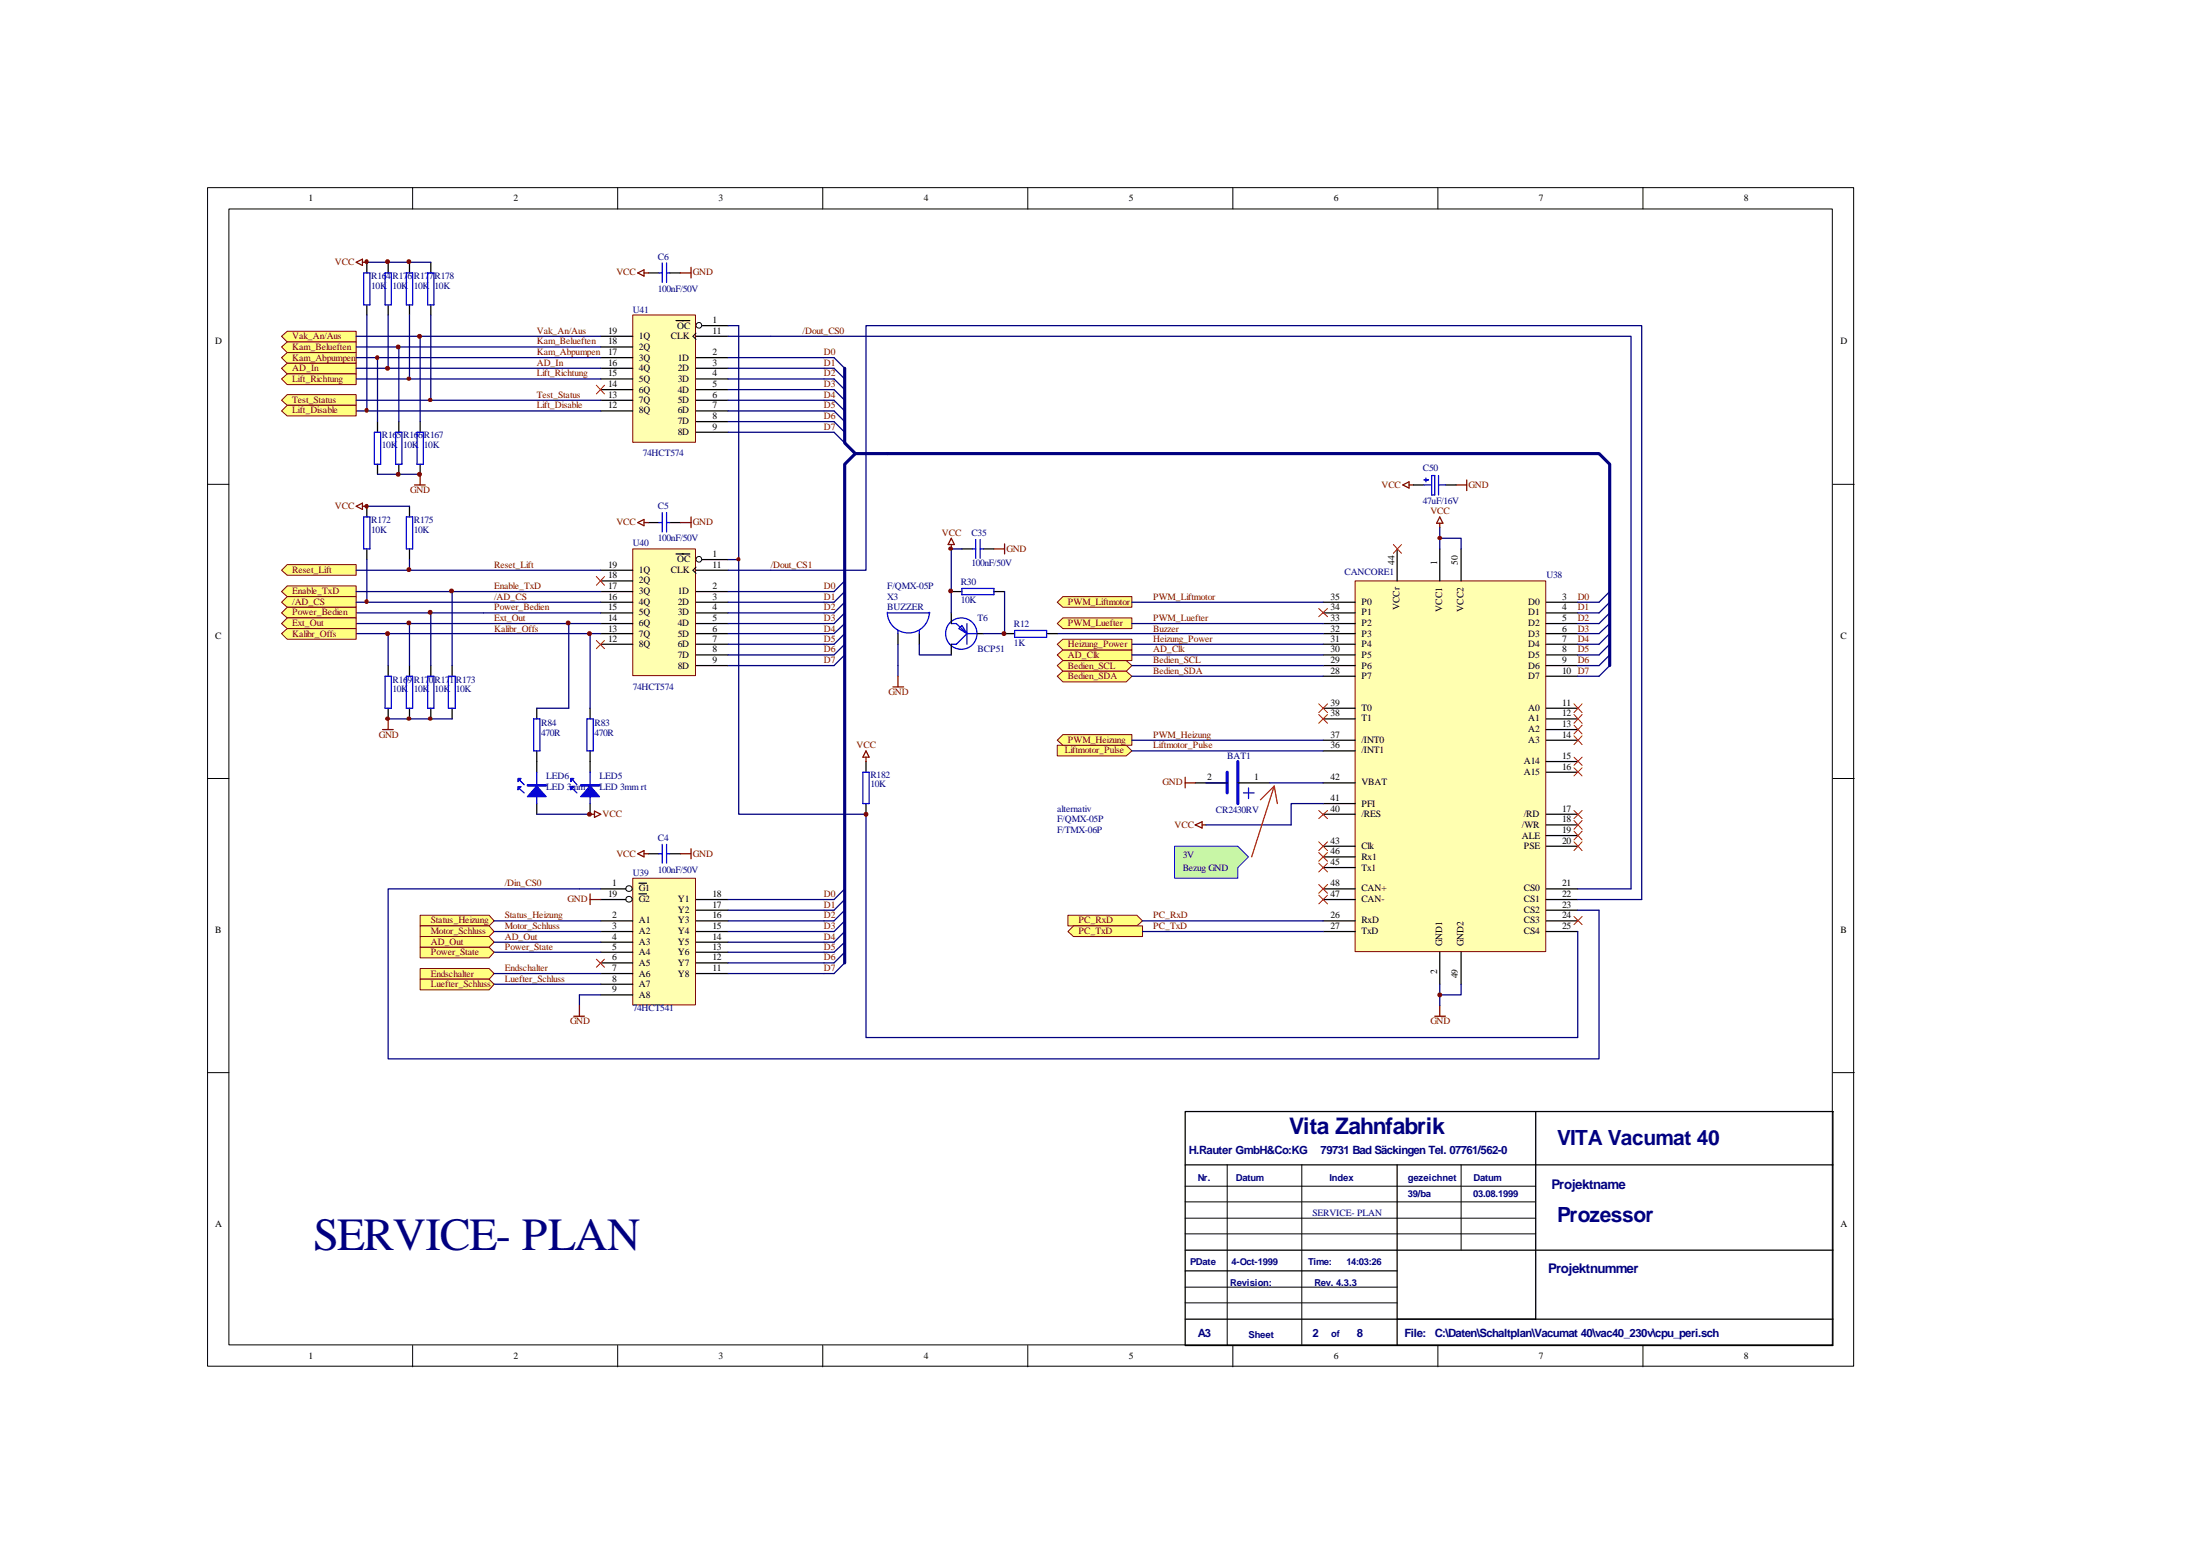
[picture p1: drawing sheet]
<svg xmlns="http://www.w3.org/2000/svg" width="297mm" height="210mm" viewBox="0 0 297 210" stroke-linecap="round" stroke-linejoin="round" font-family="sans-serif">
<g fill="none" stroke="#000" stroke-width=".14">
<path d="M28 25.3h222.3v159.1h-222.3zM30.9 28.2h216.5v153.3h-216.5zM55.7 25.3v2.9M83.4 25.3v2.9M111.1 25.3v2.9M138.8 25.3v2.9M166.5 25.3v2.9M194.1 25.3v2.9M221.8 25.3v2.9M28 65.4h2.9M247.5 65.4h2.9M28 105.1h2.9"/>
<path d="M247.5 105.1h2.9M28 144.8h2.9M165.7 157.2v24.4M175.8 157.2v24.4M197.3 157.2v11.6M247.5 144.8h2.9M160 175.9h28.6M160 173.8h28.6M160 166.6h47.3M160 164.4h47.3M160 162.2h47.3M160 160.1h47.3"/>
<path d="M55.7 181.6v2.9M83.4 181.6v2.9M111.1 181.6v2.9M138.8 181.6v2.9M166.5 181.6v2.9M194.1 181.6v2.9M221.8 181.6v2.9"/>
</g>
<path d="M160 150h87.5v31.6h-87.5zM160 157.2h87.5M188.6 157.2v24.4M207.3 150v28.1M160 178.1h87.5M160 171.5h28.6M160 168.8h87.5" fill="none" stroke="#000" stroke-width=".17"/>
<path d="M183 78.5h25.7v50h-25.7z" fill="#ffffb0"/>
<path d="M183 78.4h25.7v50.1h-25.7z" fill="none" stroke="#800000" stroke-width=".14"/>
<g fill="none" stroke="#000" stroke-width=".17">
<path d="M188.6 74.1v4.3M194.4 74.1v4.3M197.3 74.1v4.3M178.6 81.3h4.4M178.6 82.7h4.4M178.6 84.2h4.4M178.6 85.5h4.4M178.6 87h4.4M178.6 88.4h4.4M178.6 89.8h4.4M178.6 91.3h4.4M178.6 95.6h4.4"/>
<path d="M178.6 97h4.4M178.6 99.9h4.4M208.8 81.3h4.2M208.8 82.7h4.2M208.8 84.2h4.2M208.8 85.5h4.2M208.8 87h4.2M208.8 88.4h4.2M208.8 89.8h4.2M208.8 91.3h4.2M208.8 95.6h4.2M208.8 97h4.2"/>
<path d="M208.8 98.5h4.2M208.8 99.9h4.2M178.6 109.9h4.4M178.6 114.2h4.4M178.6 120h4.4M178.6 101.4h4.4M178.6 105.7h4.4M178.6 108.5h4.4M178.6 117.1h4.4M178.6 115.7h4.4M208.8 102.8h4.2M208.8 104.2h4.2"/>
<path d="M208.8 109.9h4.2M208.8 111.4h4.2M208.8 112.8h4.2M208.8 114.2h4.2M208.8 120h4.2M178.6 121.4h4.4M178.6 124.3h4.4M178.6 125.7h4.4M194.4 128.5v4.4M197.3 128.5v4.4M208.8 121.4h4.2M208.8 122.9h4.2"/>
<path d="M208.8 124.3h4.2M208.8 125.7h4.2"/>
</g>
<path d="M194.4 70.6v.6M194.4 69.8l.4 .8h-.8zM193.7 137.2h1.5M194.4 135.7v1.5" fill="none" stroke="#800000" stroke-width=".17"/>
<path d="M194.4 72.7h2.9v1.4M194.4 71.2v2.9M194.4 132.9v2.8M197.3 132.9v1.4h-2.9" fill="none" stroke="#000080" stroke-width=".17"/>
<path d="M142.7 100.6h9.4l.7 .8-.7 .6h-9.4z" fill-rule="evenodd" fill="#ffff80" stroke="#800000" stroke-width=".14"/>
<path d="M85.5 118.6h8.4v17.1h-8.4z" fill="#ffffb0"/>
<path d="M85.4 118.5h8.5v17.2h-8.5z" fill="none" stroke="#800000" stroke-width=".14"/>
<g fill="none" stroke="#000" stroke-width=".14">
<circle cx="84.9" cy="119.9" r=".41"/>
<circle cx="84.9" cy="121.4" r=".41"/>
</g>
<g fill="none" stroke="#000" stroke-width=".17">
<path d="M81.1 120h3.4M86.3 119.2h1M81.1 121.4h3.4M81.1 124.3h4.3M81.1 125.7h4.3M81.1 127.2h4.3M81.1 128.5h4.3M81.1 130h4.3M81.1 131.4h4.3M81.1 132.9h4.3M81.1 134.3h4.3M86.3 120.7h1"/>
<path d="M94 121.4h4.3M94 124.3h4.3M94 125.7h4.3M94 122.9h4.3M94 127.2h4.3M94 128.5h4.3M94 130h4.3M94 131.4h4.3"/>
</g>
<path d="M79.7 120.7v1.4M79.7 121.4h1.4" fill="none" stroke="#800000" stroke-width=".17"/>
<path d="M114 120l-1.4 1.4h-14.3M114 121.4l-1.4 1.5h-14.3M114 122.9l-1.4 1.4h-14.3M114 124.3l-1.4 1.4h-14.3M114 125.7l-1.4 1.5h-14.3M114 127.2l-1.4 1.3h-14.3M114 128.5l-1.4 1.5h-14.3M114 130l-1.4 1.4h-14.3" fill="none" stroke="#000080" stroke-width=".17"/>
<path d="M119.8 61.2h-4.3l-1.5 1.5v67.3" fill="none" stroke="#000080" stroke-width=".42"/>
<path d="M85.5 74.2h8.4v17h-8.4z" fill="#ffffb0"/>
<path d="M85.4 74.1h8.5v17.1h-8.5z" fill="none" stroke="#800000" stroke-width=".14"/>
<g fill="none" stroke="#000" stroke-width=".14">
<path d="M94 76.6l-.4 .4 .4 .4"/>
<circle cx="94.4" cy="75.5" r=".38"/>
</g>
<g fill="none" stroke="#000" stroke-width=".17">
<path d="M81.1 77h4.3M81.1 79.9h4.3M81.1 78.4h4.3M91.3 74.8h1.8M94 77h4.3M94 79.9h4.3M94.8 75.5h3.5M81.1 81.3h4.3M81.1 82.7h4.3M81.1 84.2h4.3M81.1 85.5h4.3M81.1 87h4.3"/>
<path d="M94 81.3h4.3M94 82.7h4.3M94 84.2h4.3M94 85.5h4.3M94 87h4.3M94 88.4h4.3M94 89.8h4.3"/>
</g>
<path d="M98.3 77h5.8M114 78.4l-1.4 1.5h-14.3M114 79.9l-1.4 1.4h-14.3M114 81.3l-1.4 1.4h-14.3M114 82.7l-1.4 1.5h-14.3M114 84.2l-1.4 1.3h-14.3M114 85.5l-1.4 1.5h-14.3M114 88.4l-1.4 1.4h-14.3M114 87l-1.4 1.4h-14.3" fill="none" stroke="#000080" stroke-width=".17"/>
<path d="M85.5 42.6h8.4v17.1h-8.4z" fill="#ffffb0"/>
<path d="M85.4 42.5h8.5v17.2h-8.5z" fill="none" stroke="#800000" stroke-width=".14"/>
<g fill="none" stroke="#000" stroke-width=".14">
<path d="M94 45l-.4 .4 .4 .4"/>
<circle cx="94.4" cy="43.9" r=".38"/>
</g>
<g fill="none" stroke="#000" stroke-width=".17">
<path d="M87.5 36.8h1.5M90.4 36.8h1.5M81.1 45.4h4.3M81.1 48.3h4.3M81.1 49.7h4.3M81.1 46.8h4.3M81.1 51.2h4.3M81.1 52.6h4.3M81.1 54h4.3M81.1 55.5h4.3M91.3 43.3h1.8M94 45.4h4.3"/>
<path d="M94 48.3h4.3M94 49.7h4.3M94 51.2h4.3M94 52.6h4.3M94 54h4.3M94 55.5h4.3M94 56.9h4.3M94 58.3h4.3M94.8 44h3.5M87.5 70.5h1.5M90.4 70.5h1.5M87.5 115.2h1.5"/>
<path d="M90.4 115.2h1.5"/>
</g>
<path d="M98.3 48.3h14.3l1.4 1.4M98.3 49.7h14.3l1.4 1.5M98.3 51.2h14.3l1.4 1.4M98.3 52.6h14.3l1.4 1.4M98.3 54h14.3l1.4 1.5M98.3 55.5h14.3l1.4 1.4M98.3 56.9h14.3l1.4 1.4M98.3 58.3h14.3l1.4 1.5M98.3 45.4h5.8" fill="none" stroke="#000080" stroke-width=".17"/>
<path d="M114 49.7v10.1l1.5 1.4M119.8 61.2h96.1l1.4 1.5v27.1" fill="none" stroke="#000080" stroke-width=".42"/>
<path d="M89 36.8h.4M89.4 35.5v2.6M90 35.5v2.6M90 36.8h.4M89 70.5h.4M89.4 69.2v2.6M90 69.2v2.6M90 70.5h.4M89 115.2h.4M89.4 114v2.5M90 115.2h.4M90 114v2.5" fill="none" stroke="#00f" stroke-width=".17"/>
<path d="M86.1 36.8l.9-.4v.9zM87 36.8h.5M91.9 36.8h1.4M93.3 36.1v1.4M86.1 70.5l.9-.4v.9zM87 70.5h.5M91.9 70.5h1.4M93.3 69.8v1.4M86.1 115.2l.9-.4v.9zM87 115.2h.5M91.9 115.2h1.4M93.3 114.6v1.3" fill="none" stroke="#800000" stroke-width=".17"/>
<g fill="#ffff80" stroke="#800000" stroke-width=".14">
<path d="M38 45.4l.8-.7h9.3v1.5h-9.3z" fill-rule="evenodd"/>
<path d="M38 46.8l.8-.6h9.3v1.4h-9.3z" fill-rule="evenodd"/>
<path d="M38 48.3l.8-.7h9.3v1.4h-9.3z" fill-rule="evenodd"/>
<path d="M143.5 99.2h9.3v1.4h-9.3l-.8-.7z" fill-rule="evenodd"/>
<path d="M143.5 80.5h9.3v1.5h-9.3l-.8-.7z" fill-rule="evenodd"/>
<path d="M143.5 83.4h9.3v1.5h-9.3l-.8-.7z" fill-rule="evenodd"/>
</g>
<path d="M152.8 81.3h25.8" fill="none" stroke="#000080" stroke-width=".17"/>
<path d="M56.7 123.5h9.3l.7 .8-.7 .7h-9.3z" fill-rule="evenodd" fill="#ffff80" stroke="#800000" stroke-width=".14"/>
<path d="M152.8 99.9h25.8M152.8 84.2h25.8M213 120h7.2M66.7 124.3h14.4M66.7 128.5h14.4M213 121.4h8.7" fill="none" stroke="#000080" stroke-width=".17"/>
<g fill="none" stroke="#f00" stroke-width=".14">
<path d="M178.1 113.6l1.1 1.2M178.1 119.4l1.1 1.2M178.1 115.1l1.1 1.2M178.1 116.5l1.1 1.2M179.2 113.6l-1.1 1.2M179.2 119.4l-1.1 1.2M179.2 115.1l-1.1 1.2M179.2 116.5l-1.1 1.2M212.5 102.2l1.1 1.1M212.5 103.6l1.1 1.1M212.5 112.2l1.1 1.2M212.5 113.6l1.1 1.2"/>
<path d="M213.6 102.2l-1.1 1.1M213.6 103.6l-1.1 1.1M213.6 112.2l-1.1 1.2M213.6 113.6l-1.1 1.2M178.1 120.8l1.1 1.2M179.2 120.8l-1.1 1.2"/>
</g>
<g fill="#ffff80" stroke="#800000" stroke-width=".14">
<path d="M38 49.7l.8-.7h9.3v1.5h-9.3z" fill-rule="evenodd"/>
<path d="M38.8 80.5h9.3v1.5h-9.3l-.8-.7z" fill-rule="evenodd"/>
</g>
<g fill="none" stroke="#f00" stroke-width=".14">
<path d="M178.1 95l1.1 1.2M179.2 95l-1.1 1.2M212.5 99.3l1.1 1.2M212.5 97.9l1.1 1.2M212.5 96.4l1.1 1.2M212.5 95l1.1 1.2M213.6 99.3l-1.1 1.2M213.6 97.9l-1.1 1.2M213.6 96.4l-1.1 1.2M213.6 95l-1.1 1.2M212.5 110.8l1.1 1.1M212.5 109.4l1.1 1.1"/>
<path d="M213.6 110.8l-1.1 1.1M213.6 109.4l-1.1 1.1"/>
</g>
<path d="M142.7 85.5h35.9" fill="none" stroke="#000080" stroke-width=".17"/>
<g fill="#ffff80" stroke="#800000" stroke-width=".14">
<path d="M38 51.2l.8-.7h9.3v1.4h-9.3z" fill-rule="evenodd"/>
<path d="M56.7 127.9h9.3l.7 .6-.7 .8h-9.3z" fill-rule="evenodd"/>
</g>
<path d="M189.4 65.5l.8-.5v.9zM190.2 65.5h.6M196.6 65.5h1.4M198 64.8v1.4M160 104.9v1.5M160 105.7h1.4M161.4 111.4l.9-.5v.9zM162.3 111.4h.5" fill="none" stroke="#800000" stroke-width=".17"/>
<path d="M165.7 104.2v2.8M167.1 102.8v5.7" fill="none" stroke="#00f" stroke-width=".42"/>
<path d="M161.4 105.7h4.3M167.1 105.7h4.3" fill="none" stroke="#000" stroke-width=".17"/>
<path d="M167.9 107h1.4M168.6 106.4v1.4" fill="none" stroke="#00f" stroke-width=".17"/>
<path d="M162.8 105.7h2.9M171.4 105.7h7.2M178.6 108.5h-4.3v2.9h-11.5" fill="none" stroke="#000080" stroke-width=".17"/>
<path d="M178.1 109.4l1.1 1.1M179.2 109.4l-1.1 1.1" fill="none" stroke="#f00" stroke-width=".14"/>
<g fill="#ffff80" stroke="#800000" stroke-width=".14">
<path d="M56.7 125h9.3l.7 .7-.7 .7h-9.3z" fill-rule="evenodd"/>
<path d="M38.8 53.3h9.3v1.4h-9.3l-.8-.7z" fill-rule="evenodd"/>
</g>
<path d="M152.8 101.4h25.8" fill="none" stroke="#000080" stroke-width=".17"/>
<path d="M38.8 76.2h9.3v1.5h-9.3l-.8-.7z" fill-rule="evenodd" fill="#ffff80" stroke="#800000" stroke-width=".14"/>
<path d="M66.7 125.7h14.4" fill="none" stroke="#000080" stroke-width=".17"/>
<g fill="#ffff80" stroke="#800000" stroke-width=".14">
<path d="M56.7 126.4h9.3l.7 .8-.7 .7h-9.3z" fill-rule="evenodd"/>
<path d="M142.7 88.4l.8-.7h9.3v1.5h-9.3z" fill-rule="evenodd"/>
</g>
<path d="M152.8 87h25.8M152.8 88.4h25.8" fill="none" stroke="#000080" stroke-width=".17"/>
<g fill="#ffff80" stroke="#800000" stroke-width=".14">
<path d="M142.7 89.8l.8-.6h8.6l.7 .6-.7 .8h-8.6z" fill-rule="evenodd"/>
<path d="M142.7 91.3l.8-.7h8.6l.7 .7-.7 .7h-8.6z" fill-rule="evenodd"/>
</g>
<path d="M152.8 89.8h25.8M152.8 91.3h25.8" fill="none" stroke="#000080" stroke-width=".17"/>
<g fill="#ffff80" stroke="#800000" stroke-width=".14">
<path d="M144.2 123.5h9.3l.8 .8-.8 .7h-9.3z" fill-rule="evenodd"/>
<path d="M144.9 125h9.4v1.4h-9.4l-.7-.7z" fill-rule="evenodd"/>
</g>
<path d="M217.3 79.9l-1.4 1.4h-2.9M217.3 89.8l-1.4 1.5h-2.9M217.3 88.4l-1.4 1.4h-2.9M217.3 87l-1.4 1.4h-2.9M217.3 85.5l-1.4 1.5h-2.9M217.3 84.2l-1.4 1.3h-2.9M217.3 82.7l-1.4 1.5h-2.9M217.3 81.3l-1.4 1.4h-2.9M154.3 124.3h24.3M154.3 125.7h24.3" fill="none" stroke="#000080" stroke-width=".17"/>
<path d="M142.7 87l.8-.7h9.3v1.4h-9.3z" fill-rule="evenodd" fill="#ffff80" stroke="#800000" stroke-width=".14"/>
<path d="M78.2 120h2.9" fill="none" stroke="#000080" stroke-width=".17"/>
<path d="M56.7 130.7h9.3l.7 .7-.7 .8h-9.3z" fill-rule="evenodd" fill="#ffff80" stroke="#800000" stroke-width=".14"/>
<path d="M48.1 45.4h33M48.1 46.8h33M48.1 48.3h33M48.1 49.7h33M48.1 51.2h33M48.1 54h33M48.1 77h33M129.9 74.1h-1.5v8.6M135.6 79.9v5.6h-2.8M121.2 87v4.3M124.1 87v1.4h4.3M66.7 131.4h14.4" fill="none" stroke="#000080" stroke-width=".17"/>
<g fill="none" stroke="#000" stroke-width=".17">
<path d="M128.4 79.9h1.5M129.9 74.1h1.4M132.8 74.1h1.4M134.2 79.9h1.4M190.8 65.5h1.5M195.2 65.5h1.4M121.2 85.5v1.5M124.1 85.5v1.5M128.4 82.7v1.5M128.4 87v1.4M132 85.5h.8M135.6 85.5h1.4"/>
<path d="M141.3 85.5h1.4"/>
</g>
<g fill="none" stroke="#00f" stroke-width=".17">
<path d="M129.9 79.4h4.3v.9h-4.3zM131.3 74.1h.4M131.7 72.8v2.6M132.3 74.1h.5M132.3 72.8v2.6M192.3 64.8h.6M192.3 65.5h1M192.5 64.5v.5M193.3 64.2h.4v2.6h-.4zM194.2 65.5h1M194.2 64.2v2.6M119.8 82.6a2.84 2.84 0 0 0 2.8 2.8 2.84 2.84 0 0 0 2.9-2.8"/>
<path d="M119.8 82.7h5.8M121.2 85.1v.4M124.1 85.1v.4M128.4 84.2h.7l1.5 1.3M129.5 84.9l.4-.5 .7 1.1zM130.6 84.2v2.8M130.6 85.5l-1.5 1.5h-.7M130.6 85.5h1.4M137 85.1h4.3v.9h-4.3z"/>
<circle cx="129.8" cy="85.5" r="2.12"/>
</g>
<path d="M128.4 72.7l.5 .8h-.9zM128.4 73.5v.6M134.2 74.1h1.4M135.6 73.4v1.4M120.6 92.7h1.4M121.2 91.3v1.4" fill="none" stroke="#800000" stroke-width=".17"/>
<path d="M178.1 82.1l1.1 1.1M179.2 82.1l-1.1 1.1" fill="none" stroke="#f00" stroke-width=".14"/>
<path d="M38 79.9l.8-.8h9.3v1.4h-9.3z" fill-rule="evenodd" fill="#ffff80" stroke="#800000" stroke-width=".14"/>
<path d="M104.1 45.4h116.1v74.6M48.1 79.9h33M104.1 77h12.8v-33h104.8v77.4M48.1 82.7h33M48.1 81.3h33M81.1 85.5h-1.4v10.1M81.1 84.2h-4.3v11.4M78.2 120h-25.8v22.9h163.5v-20h-2.9M66.7 127.2h14.4M78.2 134.3v1.4" fill="none" stroke="#000080" stroke-width=".17"/>
<path d="M72.5 95.6v1.4M79.7 95.6v1.4M72.5 101.4v2.8M72.5 108.5v1.4M79.7 101.4v2.8M79.7 108.5v1.4" fill="none" stroke="#000" stroke-width=".17"/>
<path d="M72.1 97h.8v4.4h-.8zM79.2 97h.9v4.4h-.9zM70.2 105.3l.6 .6M70.2 106.5l.6 .5M72.5 104.2v4.3M77.4 105.3l.5 .6M77.4 106.5l.5 .5M79.7 104.2v4.3" fill="none" stroke="#00f" stroke-width=".17"/>
<g fill="#00f" stroke="#00f" stroke-width=".17">
<path d="M79.7 106.1l1.2 1.4h-2.5z" fill-rule="evenodd"/>
<path d="M78.4 105.9h2.5v.2h-2.5z" fill-rule="evenodd"/>
<path d="M77 105.1h.5l-.5 .4z" fill-rule="evenodd"/>
<path d="M77 106.2h.5l-.5 .4z" fill-rule="evenodd"/>
<path d="M72.5 106.1l1.2 1.4h-2.5z" fill-rule="evenodd"/>
<path d="M71.2 105.9h2.5v.2h-2.5z" fill-rule="evenodd"/>
<path d="M69.9 105.1h.5l-.5 .4z" fill-rule="evenodd"/>
<path d="M69.9 106.2h.5l-.5 .4z" fill-rule="evenodd"/>
</g>
<path d="M79.7 109.9h.6M80.3 109.5l.8 .4-.8 .4zM77.5 137.2h1.4M78.2 135.7v1.5" fill="none" stroke="#800000" stroke-width=".17"/>
<path d="M178.1 96.4l1.1 1.2M179.2 96.4l-1.1 1.2M212.5 123.7l1.1 1.1M213.6 123.7l-1.1 1.1" fill="none" stroke="#f00" stroke-width=".14"/>
<g fill="#800000" stroke="#800000" stroke-width=".14">
<path d="M128.1 74a.26 .26 0 0 1 .3-.1 .26 .26 0 0 1 .2 .2l-.2 .2-.2-.1z" fill-rule="evenodd"/>
<circle cx="194.4" cy="134.3" r=".26"/>
</g>
<path d="M38.8 82h9.3v1.4h-9.3l-.8-.7z" fill-rule="evenodd" fill="#ffff80" stroke="#800000" stroke-width=".14"/>
<path d="M48.1 85.5h31.6" fill="none" stroke="#000080" stroke-width=".17"/>
<path d="M38 85.5l.8-.6h9.3v1.4h-9.3z" fill-rule="evenodd" fill="#ffff80" stroke="#800000" stroke-width=".14"/>
<path d="M48.1 84.2h28.7M72.5 95.6h4.3" fill="none" stroke="#000080" stroke-width=".17"/>
<path d="M38.8 83.4h9.3v1.5h-9.3l-.8-.7z" fill-rule="evenodd" fill="#ffff80" stroke="#800000" stroke-width=".14"/>
<path d="M66.7 132.9h14.4M78.2 134.3h2.9" fill="none" stroke="#000080" stroke-width=".17"/>
<path d="M56.7 132.2h9.3l.7 .7-.7 .7h-9.3z" fill-rule="evenodd" fill="#ffff80" stroke="#800000" stroke-width=".14"/>
<path d="M48.1 55.5h33" fill="none" stroke="#000080" stroke-width=".17"/>
<path d="M38.8 54.7h9.3v1.4h-9.3l-.8-.6z" fill-rule="evenodd" fill="#ffff80" stroke="#800000" stroke-width=".14"/>
<g fill="#800000" stroke="#800000" stroke-width=".14">
<path d="M49.3 55.2l.2-.1 .1 .1 .1 .2-.2 .2a.25 .25 0 0 1-.2-.1 .25 .25 0 0 1 0-.3z" fill-rule="evenodd"/>
<path d="M50.7 48.1l.3-.1 .1 .1v.2l-.1 .2a.25 .25 0 0 1-.3-.1 .25 .25 0 0 1 0-.3z" fill-rule="evenodd"/>
<path d="M49.3 81.1l.2-.1h.1l.1 .2-.2 .3a.25 .25 0 0 1-.2-.2 .25 .25 0 0 1 0-.2z" fill-rule="evenodd"/>
<path d="M55 51a.26 .26 0 0 1 .3-.1 .26 .26 0 0 1 .2 .3l-.3 .1h-.2z" fill-rule="evenodd"/>
<path d="M57.9 53.9a.26 .26 0 0 1 .2-.1 .26 .26 0 0 1 .2 .2l-.2 .2-.2-.1z" fill-rule="evenodd"/>
<path d="M194.3 72.4a.25 .25 0 0 1 .2 0 .25 .25 0 0 1 .1 .3l-.2 .1h-.2l-.1-.1z" fill-rule="evenodd"/>
<path d="M49.4 35.1h.2l.1 .2-.2 .3a.26 .26 0 0 1-.2-.2 .26 .26 0 0 1 .1-.3z" fill-rule="evenodd"/>
<path d="M52.2 96.8a.25 .25 0 0 1 .3 0 .25 .25 0 0 1 .1 .2l-.3 .2h-.2v-.2z" fill-rule="evenodd"/>
<path d="M55.1 96.8a.25 .25 0 0 1 .2 0 .25 .25 0 0 1 .2 .2l-.3 .2h-.2l-.1-.2z" fill-rule="evenodd"/>
<path d="M57.9 96.8a.25 .25 0 0 1 .3 0 .25 .25 0 0 1 .1 .2l-.2 .2h-.2l-.1-.2z" fill-rule="evenodd"/>
<path d="M49.3 68.2l.2-.1h.1l.1 .2-.2 .3a.25 .25 0 0 1-.2-.1 .25 .25 0 0 1 0-.3z" fill-rule="evenodd"/>
<circle cx="76.7" cy="84.1" r=".26"/>
<circle cx="79.6" cy="85.5" r=".26"/>
<circle cx="53.8" cy="46.8" r=".26"/>
<circle cx="56.6" cy="45.4" r=".26"/>
<circle cx="52.3" cy="85.5" r=".26"/>
<circle cx="55.2" cy="84.1" r=".26"/>
<circle cx="58.1" cy="82.6" r=".26"/>
<circle cx="61" cy="79.8" r=".26"/>
<circle cx="55.2" cy="76.9" r=".26"/>
<circle cx="52.3" cy="49.7" r=".26"/>
<circle cx="53.8" cy="64" r=".26"/>
<circle cx="135.5" cy="85.5" r=".26"/>
<circle cx="128.3" cy="79.8" r=".26"/>
<circle cx="56.6" cy="64" r=".26"/>
<circle cx="52.3" cy="35.3" r=".26"/>
<circle cx="55.2" cy="35.3" r=".26"/>
</g>
<g fill="none" stroke="#000" stroke-width=".17">
<path d="M49.5 35.4v1.4M52.4 35.4v1.4M55.3 35.4v1.4M58.2 35.4v1.4M49.5 41.2v1.3M51 56.9v1.4M52.4 41.2v1.3M53.8 56.9v1.4M55.3 41.2v1.3M56.7 56.9v1.4M58.2 41.2v1.3M49.5 68.3v1.5"/>
<path d="M49.5 74.1v1.4M51 62.7v1.3M53.8 62.7v1.3M55.3 68.3v1.5M55.3 74.1v1.4M56.7 62.7v1.3M52.4 89.8v1.5M52.4 95.6v1.4M55.3 89.8v1.5M55.3 95.6v1.4M58.2 89.8v1.5M58.2 95.6v1.4"/>
<path d="M61 89.8v1.5M61 95.6v1.4M116.9 102.8v1.4M116.9 108.5v1.4"/>
</g>
<g fill="none" stroke="#00f" stroke-width=".17">
<path d="M49.1 36.8h.9v4.4h-.9zM52 36.8h.8v4.4h-.8zM54.9 36.8h.8v4.4h-.8zM57.7 36.8h.9v4.4h-.9zM50.5 58.3h.9v4.4h-.9zM53.4 58.3h.9v4.4h-.9zM56.3 58.3h.8v4.4h-.8zM49.1 69.8h.9v4.3h-.9zM54.9 69.8h.8v4.3h-.8zM52 91.3h.8v4.3h-.8zM54.9 91.3h.8v4.3h-.8zM57.7 91.3h.9v4.3h-.9z"/>
<path d="M60.5 91.3h1v4.3h-1zM116.5 104.2h.8v4.3h-.8z"/>
</g>
<g fill="none" stroke="#000080" stroke-width=".17">
<path d="M49.5 35.4h8.7M49.5 42.5v13M51 48.3v8.6M52.4 42.5v7.2M53.8 46.8v10.1M55.3 42.5v8.7M56.7 45.4v11.5M58.2 42.5v11.5M98.3 44h1.4v65.9h17.2M49.5 75.5v5.8M49.5 68.3h5.8M51 64h5.7"/>
<path d="M55.3 75.5v1.5M61 79.9v9.9M98.3 75.5h1.4M52.4 85.5v4.3M52.4 97h8.6M55.3 84.2v5.6M58.2 82.7v7.1"/>
</g>
<path d="M48.1 35.4l.8-.4v.8zM48.9 35.4h.6M48.1 68.3l.8-.4v.9zM48.9 68.3h.6M56 65.5h1.4M56.7 64v1.5M51.6 98.5h1.5M52.4 97v1.5M116.9 101.4l.4 .8h-.8zM116.9 102.2v.6" fill="none" stroke="#800000" stroke-width=".17"/>
<path d="M80.5 52l1.1 1.2M81.6 52l-1.1 1.2M80.5 77.8l1.1 1.2M81.6 77.8l-1.1 1.2M188.1 73.5l1.1 1.2M189.2 73.5l-1.1 1.2M80.5 86.5l1.1 1.1M81.6 86.5l-1.1 1.1M80.5 129.5l1.1 1.1M81.6 129.5l-1.1 1.1" fill="none" stroke="#f00" stroke-width=".14"/>
<path d="M158.6 114.2h8.5l1.5 1.5-1.5 1.4v1.4h-8.5z" fill-rule="evenodd" fill="#c8f6a6" stroke="#00f" stroke-width=".14"/>
<path d="M172 106.1l-1.8 1.9M172.5 108.5l-.5-2.4-3 9.6" fill="none" stroke="#f00" stroke-width=".17"/>
<path d="M72.5 109.9h7.2M116.9 109.9v30.2h96.1v-14.4" fill="none" stroke="#000080" stroke-width=".17"/>
<g fill="#800000" stroke="#800000" stroke-width=".14">
<path d="M99.6 75.3h.3v.4h-.4v-.2z" fill-rule="evenodd"/>
<circle cx="79.6" cy="109.9" r=".26"/>
<circle cx="116.9" cy="109.9" r=".26"/>
</g>
<text font-size="6.2" fill="#000080" x="42.3" y="168.7">SERVICE- PLAN</text>
<text font-size="3.1" fill="#000080" x="174.1" y="153.1">Vita Zahnfabrik</text>
<g font-size="2.8" fill="#000080">
<text x="210.2" y="154.6">VITA Vacumat 40</text>
<text x="210.2" y="164.9">Prozessor</text>
</g>
<g font-size="1.8" fill="#000080">
<text x="209.5" y="160.5">Projektname</text>
<text x="209" y="171.8">Projektnummer</text>
</g>
<g font-size="1.5" fill="#000080">
<text x="160.5" y="155.8">H.Rauter GmbH&amp;Co:KG</text>
<text x="178.3" y="155.8">79731 Bad Säckingen Tel. 07761/562-0</text>
<text x="161.7" y="180.4">A3</text>
<text x="177.2" y="180.4">2</text>
<text x="183.2" y="180.4">8</text>
<text x="189.7" y="180.4">File:</text>
<text x="193.7" y="180.4">C:\Daten\Schaltplan\Vacumat 40\vac40_230v\cpu_peri.sch</text>
</g>
<g font-size="1.3">
<text x="41.7" y="27.2">1</text>
<text x="69.3" y="27.2">2</text>
<text x="97" y="27.2">3</text>
<text x="124.7" y="27.2">4</text>
<text x="152.4" y="27.2">5</text>
<text x="180.1" y="27.2">6</text>
<text x="207.8" y="27.2">7</text>
<text x="235.5" y="27.2">8</text>
<text x="29" y="46.5">D</text>
<text x="82.1" y="45.1">19</text>
<text x="82.1" y="46.5">18</text>
<text x="82.1" y="47.9">17</text>
<text x="86.3" y="45.8">1Q</text>
<text x="86.3" y="47.3">2Q</text>
<text x="90.6" y="45.8">CLK</text>
<text x="91.4" y="44.4">OC</text>
<text x="96.2" y="45.1">11</text>
<text x="96.2" y="43.6">1</text>
<text x="96.2" y="47.9">2</text>
<text x="248.5" y="46.5">D</text>
<text x="82.1" y="49.4">16</text>
<text x="82.1" y="50.8">15</text>
<text x="82.1" y="52.3">14</text>
<text x="82.1" y="53.7">13</text>
<text x="86.3" y="48.7">3Q</text>
<text x="86.3" y="50.1">4Q</text>
<text x="86.3" y="51.6">5Q</text>
<text x="86.3" y="53">6Q</text>
<text x="91.5" y="48.7">1D</text>
<text x="91.5" y="50.1">2D</text>
<text x="91.5" y="51.6">3D</text>
<text x="91.5" y="53">4D</text>
<text x="96.2" y="49.4">3</text>
<text x="96.2" y="50.8">4</text>
<text x="96.2" y="52.3">5</text>
<text x="96.2" y="53.7">6</text>
<text x="82.1" y="55.1">12</text>
<text x="86.3" y="54.4">7Q</text>
<text x="86.3" y="55.8">8Q</text>
<text x="91.5" y="54.4">5D</text>
<text x="91.5" y="55.8">6D</text>
<text x="91.5" y="57.2">7D</text>
<text x="91.5" y="58.7">8D</text>
<text x="96.2" y="55.1">7</text>
<text x="96.2" y="56.6">8</text>
<text x="96.2" y="58">9</text>
<text x="82.1" y="76.6">19</text>
<text x="86.3" y="77.3">1Q</text>
<text x="90.6" y="77.3">CLK</text>
<text x="91.4" y="75.9">OC</text>
<text x="96.2" y="76.6">11</text>
<text x="96.2" y="75.2">1</text>
<text x="188.3" y="76.2" transform="rotate(-90 188.3 76.2)">44</text>
<text x="194.1" y="76.2" transform="rotate(-90 194.1 76.2)">1</text>
<text x="196.8" y="76.2" transform="rotate(-90 196.8 76.2)">50</text>
<text x="82.1" y="78.1">18</text>
<text x="82.1" y="79.5">17</text>
<text x="82.1" y="81">16</text>
<text x="82.1" y="82.4">15</text>
<text x="82.1" y="83.8">14</text>
<text x="86.3" y="78.8">2Q</text>
<text x="86.3" y="80.2">3Q</text>
<text x="86.3" y="81.6">4Q</text>
<text x="86.3" y="83.1">5Q</text>
<text x="91.5" y="80.2">1D</text>
<text x="91.5" y="81.6">2D</text>
<text x="91.5" y="83.1">3D</text>
<text x="96.2" y="79.5">2</text>
<text x="96.2" y="81">3</text>
<text x="96.2" y="82.4">4</text>
<text x="96.2" y="83.8">5</text>
<text x="179.7" y="81">35</text>
<text x="179.7" y="82.4">34</text>
<text x="179.7" y="83.8">33</text>
<text x="183.8" y="81.6">P0</text>
<text x="183.8" y="83.1">P1</text>
<text x="189" y="82.3" transform="rotate(-90 189 82.3)">VCCr</text>
<text x="194.7" y="82.6" transform="rotate(-90 194.7 82.6)">VCC1</text>
<text x="197.6" y="82.6" transform="rotate(-90 197.6 82.6)">VCC2</text>
<text x="206.3" y="81.6">D0</text>
<text x="206.3" y="83.1">D1</text>
<text x="210.9" y="81">3</text>
<text x="210.9" y="82.4">4</text>
<text x="210.9" y="83.8">5</text>
<text x="29" y="86.2">C</text>
<text x="82.1" y="85.3">13</text>
<text x="82.1" y="86.6">12</text>
<text x="86.3" y="84.5">6Q</text>
<text x="86.3" y="86">7Q</text>
<text x="86.3" y="87.4">8Q</text>
<text x="91.5" y="84.5">4D</text>
<text x="91.5" y="86">5D</text>
<text x="91.5" y="87.4">6D</text>
<text x="91.5" y="88.8">7D</text>
<text x="96.2" y="85.3">6</text>
<text x="96.2" y="86.6">7</text>
<text x="96.2" y="88.1">8</text>
<text x="96.2" y="89.5">9</text>
<text x="179.7" y="85.3">32</text>
<text x="179.7" y="86.6">31</text>
<text x="179.7" y="88.1">30</text>
<text x="179.7" y="89.5">29</text>
<text x="183.8" y="84.5">P2</text>
<text x="183.8" y="86">P3</text>
<text x="183.8" y="87.4">P4</text>
<text x="183.8" y="88.8">P5</text>
<text x="206.3" y="84.5">D2</text>
<text x="206.3" y="86">D3</text>
<text x="206.3" y="87.4">D4</text>
<text x="206.3" y="88.8">D5</text>
<text x="210.9" y="85.3">6</text>
<text x="210.9" y="86.6">7</text>
<text x="210.9" y="88.1">8</text>
<text x="210.9" y="89.5">9</text>
<text x="248.5" y="86.2">C</text>
<text x="91.5" y="90.3">8D</text>
<text x="179.7" y="90.9">28</text>
<text x="179.7" y="95.3">39</text>
<text x="183.8" y="90.3">P6</text>
<text x="183.8" y="91.7">P7</text>
<text x="206.3" y="90.3">D6</text>
<text x="206.3" y="91.7">D7</text>
<text x="210.9" y="90.9">10</text>
<text x="210.9" y="95.3">11</text>
<text x="179.7" y="96.7">38</text>
<text x="179.7" y="99.6">37</text>
<text x="179.7" y="101">36</text>
<text x="183.8" y="96">T0</text>
<text x="183.8" y="97.4">T1</text>
<text x="183.8" y="100.3">/INT0</text>
<text x="183.8" y="101.7">/INT1</text>
<text x="206.3" y="96">A0</text>
<text x="206.3" y="97.4">A1</text>
<text x="206.3" y="98.8">A2</text>
<text x="206.3" y="100.3">A3</text>
<text x="210.9" y="96.7">12</text>
<text x="210.9" y="98.1">13</text>
<text x="210.9" y="99.6">14</text>
<text x="163" y="105.3">2</text>
<text x="169.3" y="105.3">1</text>
<text x="179.7" y="105.3">42</text>
<text x="183.8" y="106">VBAT</text>
<text x="205.7" y="103.1">A14</text>
<text x="205.7" y="104.6">A15</text>
<text x="210.9" y="102.5">15</text>
<text x="210.9" y="103.9">16</text>
<text x="179.7" y="108.1">41</text>
<text x="179.7" y="109.6">40</text>
<text x="179.7" y="113.9">43</text>
<text x="183.8" y="108.9">PFI</text>
<text x="183.8" y="110.3">/RES</text>
<text x="205.5" y="111.8">/WR</text>
<text x="205.5" y="113.2">ALE</text>
<text x="205.7" y="110.3">/RD</text>
<text x="210.9" y="111">18</text>
<text x="210.9" y="112.5">19</text>
<text x="210.9" y="109.6">17</text>
<text x="210.9" y="113.9">20</text>
<text x="82.6" y="119.6">1</text>
<text x="179.7" y="119.6">48</text>
<text x="179.7" y="116.8">45</text>
<text x="179.7" y="115.3">46</text>
<text x="183.8" y="117.5">Tx1</text>
<text x="183.8" y="116.1">Rx1</text>
<text x="183.8" y="114.7">Clk</text>
<text x="205.7" y="114.7">PSE</text>
<text x="210.9" y="119.6">21</text>
<text x="29" y="125.9">B</text>
<text x="82.1" y="121.1">19</text>
<text x="82.6" y="124">2</text>
<text x="82.6" y="125.4">3</text>
<text x="86.3" y="120.3">G1</text>
<text x="86.3" y="121.8">G2</text>
<text x="86.3" y="124.6">A1</text>
<text x="91.5" y="121.8">Y1</text>
<text x="91.5" y="123.2">Y2</text>
<text x="91.5" y="124.6">Y3</text>
<text x="96.2" y="121.1">18</text>
<text x="96.2" y="122.5">17</text>
<text x="96.2" y="124">16</text>
<text x="96.2" y="125.4">15</text>
<text x="179.7" y="125.4">27</text>
<text x="179.7" y="124">26</text>
<text x="179.7" y="121.1">47</text>
<text x="183.8" y="124.6">RxD</text>
<text x="183.8" y="121.8">CAN-</text>
<text x="183.8" y="120.3">CAN+</text>
<text x="205.7" y="120.3">CS0</text>
<text x="205.7" y="121.8">CS1</text>
<text x="205.7" y="123.2">CS2</text>
<text x="205.7" y="124.6">CS3</text>
<text x="210.9" y="121.1">22</text>
<text x="210.9" y="122.5">23</text>
<text x="210.9" y="124">24</text>
<text x="210.9" y="125.4">25</text>
<text x="248.5" y="125.9">B</text>
<text x="82.6" y="126.8">4</text>
<text x="82.6" y="128.3">5</text>
<text x="82.6" y="129.6">6</text>
<text x="82.6" y="131.1">7</text>
<text x="86.3" y="126.1">A2</text>
<text x="86.3" y="127.5">A3</text>
<text x="86.3" y="129">A4</text>
<text x="86.3" y="130.4">A5</text>
<text x="86.3" y="131.8">A6</text>
<text x="91.5" y="126.1">Y4</text>
<text x="91.5" y="127.5">Y5</text>
<text x="91.5" y="129">Y6</text>
<text x="91.5" y="130.4">Y7</text>
<text x="91.5" y="131.8">Y8</text>
<text x="96.2" y="126.8">14</text>
<text x="96.2" y="128.3">13</text>
<text x="96.2" y="129.6">12</text>
<text x="96.2" y="131.1">11</text>
<text x="183.8" y="126.1">TxD</text>
<text x="194.1" y="131.4" transform="rotate(-90 194.1 131.4)">2</text>
<text x="194.7" y="127.7" transform="rotate(-90 194.7 127.7)">GND1</text>
<text x="197.6" y="127.7" transform="rotate(-90 197.6 127.7)">GND2</text>
<text x="205.7" y="126.1">CS4</text>
<text x="82.6" y="132.5">8</text>
<text x="82.6" y="134">9</text>
<text x="86.3" y="133.3">A7</text>
<text x="86.3" y="134.7">A8</text>
<text x="196.8" y="132" transform="rotate(-90 196.8 132)">49</text>
<text x="29" y="165.6">A</text>
<text x="248.5" y="165.6">A</text>
<text x="41.7" y="183.4">1</text>
<text x="69.3" y="183.4">2</text>
<text x="97" y="183.4">3</text>
<text x="124.7" y="183.4">4</text>
<text x="152.4" y="183.4">5</text>
<text x="180.1" y="183.4">6</text>
<text x="207.8" y="183.4">7</text>
<text x="235.5" y="183.4">8</text>
</g>
<g font-size="1.3" fill="#800000">
<text x="45.2" y="35.7">VCC</text>
<text x="83.2" y="37.2">VCC</text>
<text x="93.6" y="37.2">GND</text>
<text x="39.5" y="45.8">Vak_An/Aus</text>
<text x="39.5" y="47.3">Kam_Belueften</text>
<text x="72.5" y="45.1">Vak_An/Aus</text>
<text x="72.5" y="46.5">Kam_Belueften</text>
<text x="72.5" y="47.9">Kam_Abpumpen</text>
<text x="108.4" y="45.1">/Dout_CS0</text>
<text x="111.3" y="47.9">D0</text>
<text x="39.5" y="48.7">Kam_Abpumpen</text>
<text x="39.5" y="50.1">AD_In</text>
<text x="39.5" y="51.6">Lift_Richtung</text>
<text x="72.5" y="49.4">AD_In</text>
<text x="72.5" y="50.8">Lift_Richtung</text>
<text x="72.5" y="53.7">Test_Status</text>
<text x="111.3" y="49.4">D1</text>
<text x="111.3" y="50.8">D2</text>
<text x="111.3" y="52.3">D3</text>
<text x="111.3" y="53.7">D4</text>
<text x="39.5" y="54.4">Test_Status</text>
<text x="39.5" y="55.8">Lift_Disable</text>
<text x="72.5" y="55.1">Lift_Disable</text>
<text x="111.3" y="55.1">D5</text>
<text x="111.3" y="56.6">D6</text>
<text x="111.3" y="58">D7</text>
<text x="186.5" y="65.9">VCC</text>
<text x="198.3" y="65.9">GND</text>
<text x="45.2" y="68.8">VCC</text>
<text x="55.4" y="66.6">GND</text>
<text x="83.2" y="70.9">VCC</text>
<text x="93.6" y="70.9">GND</text>
<text x="193.1" y="69.4">VCC</text>
<text x="39.5" y="77.3">Reset_Lift</text>
<text x="66.7" y="76.6">Reset_Lift</text>
<text x="104.1" y="76.6">/Dout_CS1</text>
<text x="127.2" y="72.3">VCC</text>
<text x="135.9" y="74.5">GND</text>
<text x="39.5" y="81.6">/AD_CS</text>
<text x="39.5" y="80.2">Enable_TxD</text>
<text x="39.5" y="83.1">Power_Bedien</text>
<text x="66.7" y="82.4">Power_Bedien</text>
<text x="66.7" y="81">/AD_CS</text>
<text x="66.7" y="79.5">Enable_TxD</text>
<text x="66.7" y="83.8">Ext_Out</text>
<text x="111.3" y="79.5">D0</text>
<text x="111.3" y="81">D1</text>
<text x="111.3" y="82.4">D2</text>
<text x="111.3" y="83.8">D3</text>
<text x="144.2" y="81.6">PWM_Liftmotor</text>
<text x="155.7" y="81">PWM_Liftmotor</text>
<text x="155.7" y="83.8">PWM_Luefter</text>
<text x="213" y="81">D0</text>
<text x="213" y="82.4">D1</text>
<text x="213" y="83.8">D2</text>
<text x="39.5" y="86">Kalibr_Offs</text>
<text x="39.5" y="84.5">Ext_Out</text>
<text x="66.7" y="85.3">Kalibr_Offs</text>
<text x="111.3" y="85.3">D4</text>
<text x="111.3" y="86.6">D5</text>
<text x="111.3" y="88.1">D6</text>
<text x="111.3" y="89.5">D7</text>
<text x="144.2" y="84.5">PWM_Luefter</text>
<text x="144.2" y="88.8">AD_Clk</text>
<text x="144.2" y="87.4">Heizung_Power</text>
<text x="155.7" y="85.3">Buzzer</text>
<text x="155.7" y="86.6">Heizung_Power</text>
<text x="155.7" y="88.1">AD_Clk</text>
<text x="155.7" y="89.5">Bedien_SCL</text>
<text x="213" y="85.3">D3</text>
<text x="213" y="86.6">D4</text>
<text x="213" y="88.1">D5</text>
<text x="213" y="89.5">D6</text>
<text x="120" y="93.8">GND</text>
<text x="144.2" y="90.3">Bedien_SCL</text>
<text x="144.2" y="91.7">Bedien_SDA</text>
<text x="155.7" y="90.9">Bedien_SDA</text>
<text x="213" y="90.9">D7</text>
<text x="51.1" y="99.6">GND</text>
<text x="115.7" y="101">VCC</text>
<text x="143.8" y="101.7">Liftmotor_Pulse</text>
<text x="144.2" y="100.3">PWM_Heizung</text>
<text x="155.7" y="99.6">PWM_Heizung</text>
<text x="155.7" y="101">Liftmotor_Pulse</text>
<text x="157" y="106">GND</text>
<text x="81.4" y="110.3">VCC</text>
<text x="158.6" y="111.8">VCC</text>
<text x="68.2" y="119.6">/Din_CS0</text>
<text x="83.2" y="115.7">VCC</text>
<text x="93.6" y="115.7">GND</text>
<text x="58.2" y="124.6">Status_Heizung</text>
<text x="68.2" y="124">Status_Heizung</text>
<text x="68.2" y="125.4">Motor_Schluss</text>
<text x="76.6" y="121.8">GND</text>
<text x="111.3" y="121.1">D0</text>
<text x="111.3" y="122.5">D1</text>
<text x="111.3" y="124">D2</text>
<text x="111.3" y="125.4">D3</text>
<text x="145.6" y="124.6">PC_RxD</text>
<text x="155.7" y="124">PC_RxD</text>
<text x="155.7" y="125.4">PC_TxD</text>
<text x="58.2" y="129">Power_State</text>
<text x="58.2" y="126.1">Motor_Schluss</text>
<text x="58.2" y="127.5">AD_Out</text>
<text x="58.2" y="131.8">Endschalter</text>
<text x="68.2" y="126.8">AD_Out</text>
<text x="68.2" y="128.3">Power_State</text>
<text x="68.2" y="131.1">Endschalter</text>
<text x="111.3" y="126.8">D4</text>
<text x="111.3" y="128.3">D5</text>
<text x="111.3" y="129.6">D6</text>
<text x="111.3" y="131.1">D7</text>
<text x="145.6" y="126.1">PC_TxD</text>
<text x="58.2" y="133.3">Luefter_Schluss</text>
<text x="68.2" y="132.5">Luefter_Schluss</text>
<text x="77" y="138.3">GND</text>
<text x="193.1" y="138.3">GND</text>
</g>
<g font-size="1.3" fill="#000080">
<text x="88.8" y="35.1">C6</text>
<text x="50.1" y="37.6">R164</text>
<text x="50.1" y="39">10K</text>
<text x="53" y="37.6">R176</text>
<text x="53" y="39">10K</text>
<text x="55.9" y="37.6">R177</text>
<text x="55.9" y="39">10K</text>
<text x="58.7" y="37.6">R178</text>
<text x="58.7" y="39">10K</text>
<text x="88.8" y="39.4">100nF/50V</text>
<text x="85.4" y="42.3">U41</text>
<text x="51.6" y="59.1">R165</text>
<text x="54.4" y="59.1">R166</text>
<text x="57.2" y="59.1">R167</text>
<text x="51.6" y="60.5">10K</text>
<text x="54.4" y="60.5">10K</text>
<text x="57.2" y="60.5">10K</text>
<text x="86.8" y="61.6">74HCT574</text>
<text x="192.1" y="63.6">C50</text>
<text x="50.1" y="70.6">R172</text>
<text x="50.1" y="71.9">10K</text>
<text x="55.9" y="70.6">R175</text>
<text x="55.9" y="71.9">10K</text>
<text x="88.8" y="68.8">C5</text>
<text x="192.1" y="68">47uF/16V</text>
<text x="85.4" y="73.8">U40</text>
<text x="88.8" y="73.1">100nF/50V</text>
<text x="131.1" y="72.3">C35</text>
<text x="131.1" y="76.5">100nF/50V</text>
<text x="181.5" y="77.7">CANCORE1</text>
<text x="119.8" y="81">X3</text>
<text x="119.8" y="82.4">BUZZER</text>
<text x="119.8" y="79.5">F/QMX-05P</text>
<text x="129.7" y="78.9">R30</text>
<text x="129.7" y="81.4">10K</text>
<text x="132" y="83.8">T6</text>
<text x="208.8" y="78.1">U38</text>
<text x="132" y="88">BCP51</text>
<text x="136.9" y="84.7">R12</text>
<text x="136.9" y="87.1">1K</text>
<text x="53" y="92.1">R169</text>
<text x="53" y="93.4">10K</text>
<text x="55.9" y="92.1">R170</text>
<text x="55.9" y="93.4">10K</text>
<text x="58.7" y="92.1">R171</text>
<text x="58.7" y="93.4">10K</text>
<text x="61.6" y="92.1">R173</text>
<text x="61.6" y="93.4">10K</text>
<text x="85.4" y="93.1">74HCT574</text>
<text x="73.1" y="98">R84</text>
<text x="73.1" y="99.4">470R</text>
<text x="80.3" y="98">R83</text>
<text x="80.3" y="99.4">470R</text>
<text x="73.7" y="105.2">LED6</text>
<text x="73.7" y="106.6">LED 3mm rt LED 3mm rt</text>
<text x="80.9" y="105.2">LED5</text>
<text x="117.5" y="105">R182</text>
<text x="117.5" y="106.3">10K</text>
<text x="165.7" y="102.5">BAT1</text>
<text x="88.8" y="113.5">C4</text>
<text x="142.7" y="111">F/QMX-05P</text>
<text x="142.7" y="112.5">F/TMX-06P</text>
<text x="142.7" y="109.6">alternativ</text>
<text x="164.2" y="109.7">CR2430RV</text>
<text x="85.4" y="118.2">U39</text>
<text x="88.8" y="117.8">100nF/50V</text>
<text x="159.7" y="115.8">3V</text>
<text x="159.7" y="117.5">Bezug GND</text>
<text x="85.4" y="136.4">74HCT541</text>
<text x="161.7" y="159.4">Nr.</text>
<text x="166.9" y="159.4">Datum</text>
<text x="179.5" y="159.4">Index</text>
<text x="190.1" y="159.4">gezeichnet</text>
<text x="190.1" y="161.6">39/ba</text>
<text x="198.9" y="161.6">03.08.1999</text>
<text x="199" y="159.4">Datum</text>
<text x="177.2" y="164.1">SERVICE- PLAN</text>
<text x="160.7" y="170.7">PDate</text>
<text x="166.1" y="173.6">Revision:</text>
<text x="166.3" y="170.7">4-Oct-1999</text>
<text x="176.6" y="170.7">Time:</text>
<text x="177.5" y="173.6">Rev. 4.3.3</text>
<text x="181.8" y="170.7">14:03:26</text>
<text x="168.6" y="180.6">Sheet</text>
<text x="179.7" y="180.4">of</text>
</g>
</svg>
